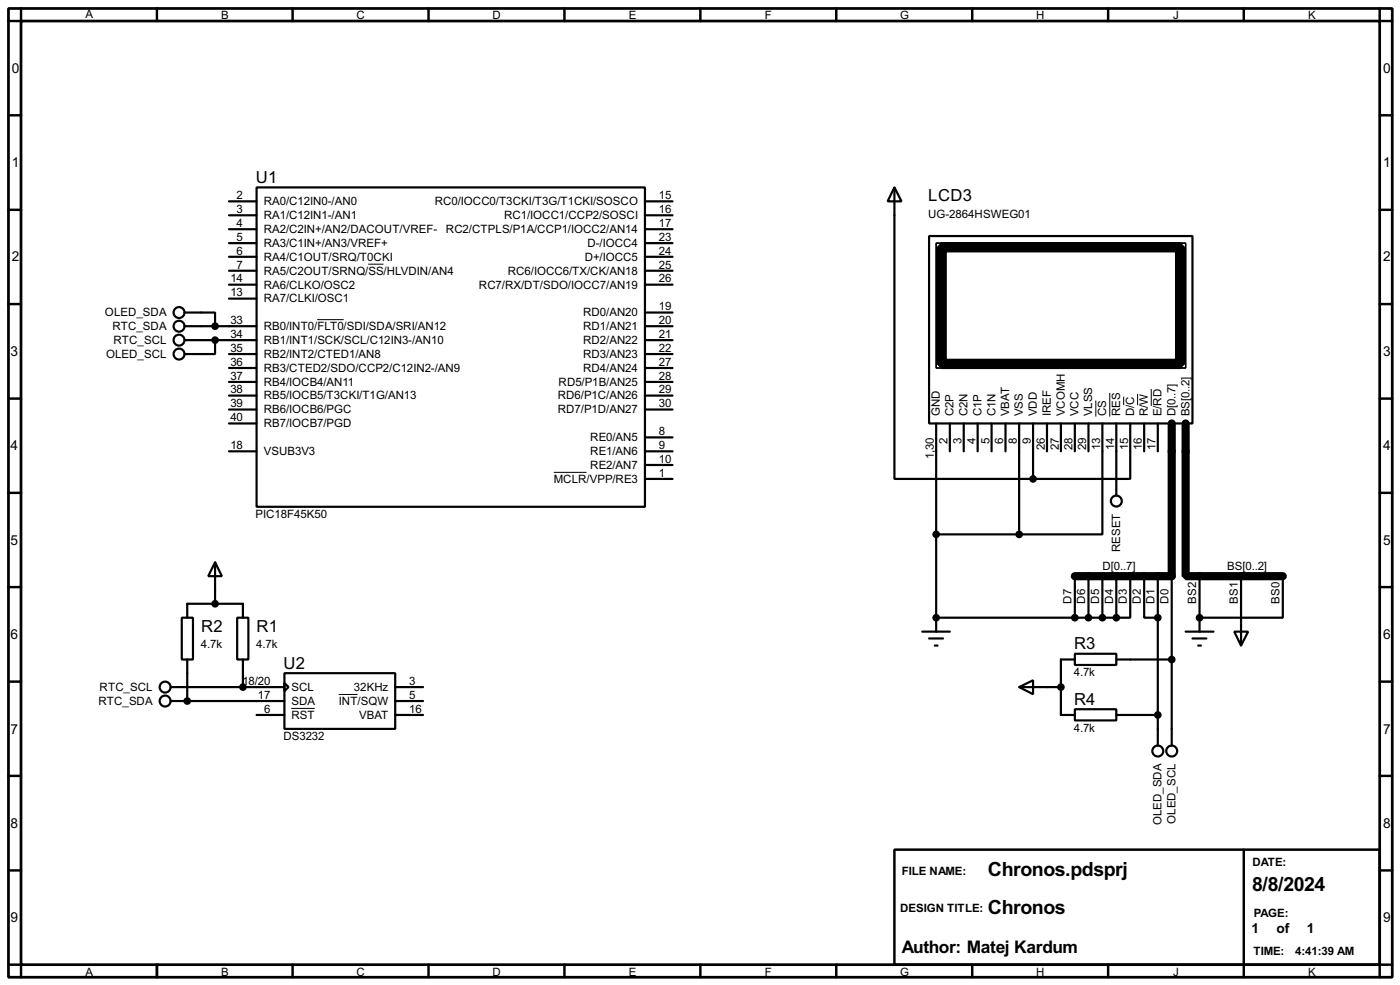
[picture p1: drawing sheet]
<svg xmlns="http://www.w3.org/2000/svg" width="256mm" height="180mm" viewBox="0 0 256 180" stroke-linecap="round" stroke-linejoin="round" font-family="sans-serif">
<path d="M1.6 1.6h253.5v177.3h-253.5zM3.9 3.9h248.9v172.7h-248.9z" fill="none" stroke="#000" stroke-width=".5"/>
<g fill="none" stroke="#000" stroke-width=".45">
<path d="M3.9 1.6v2.3h-2.3M28.8 1.6v2.3M53.6 1.6v2.3M78.5 1.6v2.3M103.4 1.6v2.3M128.3 1.6v2.3M153.2 1.6v2.3M178.1 1.6v2.3M203 1.6v2.3M227.9 1.6v2.3M252.8 1.6v2.3h2.3M1.6 21.1h2.3"/>
<path d="M1.6 38.4h2.3M252.8 21.1h2.3M252.8 38.4h2.3M1.6 55.7h2.3M252.8 55.7h2.3M1.6 73h2.3M252.8 73h2.3M1.6 90.2h2.3M252.8 90.2h2.3M1.6 107.5h2.3M252.8 107.5h2.3M1.6 124.8h2.3"/>
<path d="M252.8 124.8h2.3M1.6 142h2.3M1.6 159.3h2.3M163.9 155.5h88.9v21.1h-88.9zM227.9 155.5v23.4M252.8 142h2.3M252.8 159.3h2.3M1.6 176.6h2.3v2.3M28.8 176.6v2.3M53.6 176.6v2.3M78.5 176.6v2.3M103.4 176.6v2.3"/>
<path d="M128.3 176.6v2.3M153.2 176.6v2.3M178.1 176.6v2.3M203 176.6v2.3M255.1 176.6h-2.3v2.3"/>
</g>
<path d="M214.7 77.5v28h-17.8M217.2 77.5v28h17.8" fill="none" stroke="#000" stroke-width="1.5"/>
<g fill="none" stroke="#000" stroke-width=".4">
<path d="M42 36.9h5M42 39.4h5M47 34.3h71.2v58.5h-71.2zM118.2 36.9h5M118.2 39.4h5M163.9 34.3l1.3 2.6h-2.6zM163.9 34.3v53.4h25.4M33.8 57.2h5.6v2.5M33.8 59.7h13.2M42 47h5M42 44.5h5M42 49.6h5"/>
<path d="M42 52.1h5M42 42h5M42 54.7h5M118.2 59.7h5M118.2 47h5M118.2 44.5h5M118.2 49.6h5M118.2 52.1h5M118.2 42h5M118.2 57.2h5M170.2 43.2h48.3v34.3h-48.3zM33.8 62.3h13.2"/>
<path d="M39.4 62.3v2.5h-5.6M42 69.9h5M42 72.4h5M42 75h5M42 77.5h5M42 64.8h5M42 67.4h5M118.2 62.3h5M118.2 69.9h5M118.2 72.4h5M118.2 75h5M118.2 64.8h5"/>
<path d="M118.2 67.4h5M171.5 77.5v38.1M174 77.5v5.1M176.6 77.5v5.1M179.1 77.5v5.1M181.7 77.5v5.1M184.2 77.5v5.1M186.7 77.5v20.3M189.3 77.5v10.2M191.8 77.5v5.1M194.4 77.5v5.1M196.9 77.5v5.1"/>
<path d="M199.4 77.5v5.1M202 77.5v20.3h-15.3M204.5 77.5v13.2M207.1 77.5v10.2h-17.8M209.6 77.5v5.1M212.1 77.5v5.1M42 82.6h5M118.2 82.6h5M118.2 87.7h5M118.2 80.1h5M118.2 85.1h5M171.5 97.8h15.2"/>
<path d="M33.3 113.1h2.1v7.6h-2.1zM34.3 113.1v-2.6h10.2v2.6M39.4 102.9l1.3 2.6h-2.5zM39.4 102.9v7.6M43.5 113.1h2v7.6h-2zM169 115.6h5M170.2 116.9h2.6M171.3 118.2h.5M171.5 113.1h33M196.9 119.7h7.6v2h-7.6zM196.9 105.5v7.6M199.4 105.5v7.6"/>
<path d="M202 105.5v7.6M204.5 105.5v7.6M207.1 105.5v7.6h-2.6M209.6 105.5v7.6h2.5M212.1 105.5v31M214.7 105.5v31M217.2 115.6h5.1M218.5 116.9h2.5M219.5 118.2h.5M219.8 105.5v10.1M226.1 115.6h2.6l-1.3 2.6zM227.4 105.5v12.7"/>
<path d="M235 105.5v7.6h-15.2M31.3 125.8h20.8M31.3 128.3h20.8M34.3 120.7v7.6M44.5 120.7v5.1M47 130.9h5.1M52.1 123.2h20.3v10.2h-20.3zM52.1 125l.8 .8-.8 .7zM72.4 125.8h5.1M72.4 128.3h5.1M72.4 130.9h5.1M186.7 125.8l2.6-1.3v2.6z"/>
<path d="M186.7 125.8h7.7M196.9 129.8h7.6v2.1h-7.6zM196.9 120.7h-2.5v10.2h2.5M204.5 120.7h10.2M204.5 130.9h7.6"/>
<circle cx="32.8" cy="57.2" r="1"/>
<circle cx="32.8" cy="59.7" r="1"/>
<circle cx="32.8" cy="62.3" r="1"/>
<circle cx="32.8" cy="64.8" r="1"/>
<circle cx="204.5" cy="91.7" r="1"/>
<circle cx="30.2" cy="125.8" r="1"/>
<circle cx="30.2" cy="128.3" r="1"/>
<circle cx="212.1" cy="137.5" r="1"/>
<circle cx="214.6" cy="137.5" r="1"/>
</g>
<g fill="#000">
<circle cx="171.5" cy="113.1" r=".2"/>
<circle cx="219.8" cy="113.1" r=".2"/>
<circle cx="34.3" cy="128.3" r=".2"/>
</g>
<path d="M58.1 58.5h4.9M67.5 48.4h2.8M200.8 73.3v2.9M203.3 71.9v4.3M205.9 72.6v1.6M208.4 72.1v2.1M210.9 71.2v3.1M101.5 86.5h6M53.4 129.7h4.3M62.1 127.1h3.4" fill="none" stroke="#000" stroke-width=".18"/>
<path d="M171.5 44.5h45.7v22.9h-45.7z" fill="none" stroke="#000" stroke-width=".25"/>
<path d="M172.5 45.3h43.7v21.3h-43.7z" fill="none" stroke="#000" stroke-width="1.9"/>
<g fill="#000" stroke="#000" stroke-width=".4">
<circle cx="39.4" cy="59.7" r=".5"/>
<circle cx="39.4" cy="62.3" r=".5"/>
<circle cx="171.5" cy="97.8" r=".5"/>
<circle cx="186.7" cy="97.8" r=".5"/>
<circle cx="189.2" cy="87.7" r=".5"/>
<circle cx="39.4" cy="110.5" r=".5"/>
<circle cx="171.5" cy="113.1" r=".5"/>
<circle cx="196.9" cy="113.1" r=".5"/>
<circle cx="199.4" cy="113.1" r=".5"/>
<circle cx="201.9" cy="113.1" r=".5"/>
<circle cx="204.5" cy="113.1" r=".5"/>
<circle cx="212.1" cy="113.1" r=".5"/>
<circle cx="219.7" cy="113.1" r=".5"/>
<circle cx="34.3" cy="128.3" r=".5"/>
<circle cx="44.5" cy="125.8" r=".5"/>
<circle cx="194.3" cy="125.8" r=".5"/>
<circle cx="212.1" cy="130.9" r=".5"/>
<circle cx="214.6" cy="120.7" r=".5"/>
</g>
<g font-size="4">
<text x="181" y="160.3">Chronos.pdsprj</text>
<text x="181" y="167.4">Chronos</text>
<text x="229.4" y="163.1">8/8/2024</text>
</g>
<text font-size="3.6" x="165.2" y="174.4">Author: Matej Kardum</text>
<g font-size="3.4">
<text x="46.9" y="33.5">U1</text>
<text x="170.1" y="36.9">LCD3</text>
<text x="36.9" y="115.6">R2</text>
<text x="47" y="115.6">R1</text>
<text x="196.8" y="118.9">R3</text>
<text x="52" y="122.4">U2</text>
<text x="196.8" y="129">R4</text>
</g>
<g font-size="2.8">
<text x="2.2" y="13.4">0</text>
<text x="253.4" y="13.4">0</text>
<text x="2.2" y="30.6">1</text>
<text x="253.4" y="30.6">1</text>
<text x="2.2" y="47.9">2</text>
<text x="253.4" y="47.9">2</text>
<text x="1.9" y="65.2">3</text>
<text x="253.4" y="65.2">3</text>
<text x="1.9" y="82.4">4</text>
<text x="253.4" y="82.4">4</text>
<text x="1.9" y="99.7">5</text>
<text x="253.4" y="99.7">5</text>
<text x="1.9" y="117">6</text>
<text x="253.4" y="117">6</text>
<text x="1.9" y="134.3">7</text>
<text x="253.4" y="134.3">7</text>
<text x="1.9" y="151.5">8</text>
<text x="253.4" y="151.5">8</text>
<text x="1.9" y="168.8">9</text>
<text x="229.3" y="170.8">1</text>
<text x="233.9" y="170.8">of</text>
<text x="239.4" y="170.8">1</text>
<text x="253.4" y="168.8">9</text>
</g>
<g font-size="2.4">
<text x="15.6" y="3.2">A</text>
<text x="40.5" y="3.5">B</text>
<text x="65.3" y="3.5">C</text>
<text x="90.2" y="3.5">D</text>
<text x="115.2" y="3.5">E</text>
<text x="140.1" y="3.5">F</text>
<text x="164.9" y="3.5">G</text>
<text x="189.8" y="3.5">H</text>
<text x="214.9" y="3.5">J</text>
<text x="239.6" y="3.5">K</text>
<text x="43.4" y="36.5">2</text>
<text x="43.4" y="39">3</text>
<text x="43.4" y="41.6">4</text>
<text x="48.3" y="37.6">RA0/C12IN0-/AN0</text>
<text x="48.3" y="40.1">RA1/C12IN1-/AN1</text>
<text x="79.6" y="37.6">RC0/IOCC0/T3CKI/T3G/T1CKI/SOSCO</text>
<text x="92.3" y="40.1">RC1/IOCC1/CCP2/SOSCI</text>
<text x="120.7" y="36.5">15</text>
<text x="120.7" y="39">16</text>
<text x="120.7" y="41.6">17</text>
<text x="170" y="39.9">UG-2864HSWEG01</text>
<text x="43.4" y="46.6">6</text>
<text x="43.4" y="44.1">5</text>
<text x="48.3" y="47.7">RA4/C1OUT/SRQ/T0CKI</text>
<text x="48.3" y="45.2">RA3/C1IN+/AN3/VREF+</text>
<text x="48.3" y="42.7">RA2/C2IN+/AN2/DACOUT/VREF- RC2/CTPLS/P1A/CCP1/IOCC2/AN14</text>
<text x="107.1" y="47.7">D+/IOCC5</text>
<text x="107.6" y="45.2">D-/IOCC4</text>
<text x="120.7" y="44.1">23</text>
<text x="120.7" y="46.6">24</text>
<text x="42.2" y="51.7">14</text>
<text x="43.4" y="49.2">7</text>
<text x="48.3" y="52.8">RA6/CLKO/OSC2</text>
<text x="48.3" y="50.3">RA5/C2OUT/SRNQ/SS/HLVDIN/AN4</text>
<text x="87.7" y="52.8">RC7/RX/DT/SDO/IOCC7/AN19</text>
<text x="93" y="50.3">RC6/IOCC6/TX/CK/AN18</text>
<text x="120.7" y="49.2">25</text>
<text x="120.7" y="51.7">26</text>
<text x="19.2" y="57.9">OLED_SDA</text>
<text x="42.2" y="54.3">13</text>
<text x="42.2" y="59.3">33</text>
<text x="48.3" y="55.4">RA7/CLKI/OSC1</text>
<text x="106.8" y="57.9">RD0/AN20</text>
<text x="120.7" y="56.8">19</text>
<text x="120.7" y="59.3">20</text>
<text x="19.4" y="65.5">OLED_SCL</text>
<text x="20.6" y="60.4">RTC_SDA</text>
<text x="20.8" y="63">RTC_SCL</text>
<text x="42.2" y="61.9">34</text>
<text x="42.2" y="64.4">35</text>
<text x="48.3" y="60.4">RB0/INT0/FLT0/SDI/SDA/SRI/AN12</text>
<text x="48.3" y="63">RB1/INT1/SCK/SCL/C12IN3-/AN10</text>
<text x="48.3" y="65.5">RB2/INT2/CTED1/AN8</text>
<text x="106.8" y="65.5">RD3/AN23</text>
<text x="106.8" y="60.4">RD1/AN21</text>
<text x="106.8" y="63">RD2/AN22</text>
<text x="120.7" y="64.4">22</text>
<text x="120.7" y="61.9">21</text>
<text x="42.2" y="69.5">37</text>
<text x="42.2" y="72">38</text>
<text x="42.2" y="67">36</text>
<text x="48.3" y="70.6">RB4/IOCB4/AN11</text>
<text x="48.3" y="68.1">RB3/CTED2/SDO/CCP2/C12IN2-/AN9</text>
<text x="102.3" y="70.6">RD5/P1B/AN25</text>
<text x="106.8" y="68.1">RD4/AN24</text>
<text x="120.7" y="67">27</text>
<text x="120.7" y="69.5">28</text>
<text x="120.7" y="72">29</text>
<text x="42.2" y="74.6">39</text>
<text x="42.2" y="77.1">40</text>
<text x="48.3" y="73.1">RB5/IOCB5/T3CKI/T1G/AN13</text>
<text x="48.3" y="75.7">RB6/IOCB6/PGC</text>
<text x="102.2" y="73.1">RD6/P1C/AN26</text>
<text x="102.2" y="75.7">RD7/P1D/AN27</text>
<text x="120.7" y="74.6">30</text>
<text x="172.2" y="76.2" transform="rotate(-90 172.2 76.2)">GND</text>
<text x="174.7" y="76.2" transform="rotate(-90 174.7 76.2)">C2P</text>
<text x="177.3" y="76.2" transform="rotate(-90 177.3 76.2)">C2N</text>
<text x="179.8" y="76.2" transform="rotate(-90 179.8 76.2)">C1P</text>
<text x="182.4" y="76.2" transform="rotate(-90 182.4 76.2)">C1N</text>
<text x="184.9" y="76.2" transform="rotate(-90 184.9 76.2)">VBAT</text>
<text x="187.4" y="76.2" transform="rotate(-90 187.4 76.2)">VSS</text>
<text x="190" y="76.2" transform="rotate(-90 190 76.2)">VDD</text>
<text x="192.5" y="76.2" transform="rotate(-90 192.5 76.2)">IREF</text>
<text x="195.1" y="76.2" transform="rotate(-90 195.1 76.2)">VCOMH</text>
<text x="197.6" y="76.2" transform="rotate(-90 197.6 76.2)">VCC</text>
<text x="200.1" y="76.2" transform="rotate(-90 200.1 76.2)">VLSS</text>
<text x="202.7" y="76.2" transform="rotate(-90 202.7 76.2)">CS</text>
<text x="205.2" y="76.2" transform="rotate(-90 205.2 76.2)">RES</text>
<text x="207.8" y="76.2" transform="rotate(-90 207.8 76.2)">D/C</text>
<text x="210.3" y="76.2" transform="rotate(-90 210.3 76.2)">R/W</text>
<text x="212.8" y="76.2" transform="rotate(-90 212.8 76.2)">E/RD</text>
<text x="215.4" y="76.2" transform="rotate(-90 215.4 76.2)">D[0..7]</text>
<text x="217.9" y="76.2" transform="rotate(-90 217.9 76.2)">BS[0..2]</text>
<text x="42.2" y="82.2">18</text>
<text x="48.3" y="78.2">RB7/IOCB7/PGD</text>
<text x="48.3" y="83.3">VSUB3V3</text>
<text x="108.1" y="80.8">RE0/AN5</text>
<text x="108.1" y="83.3">RE1/AN6</text>
<text x="120.7" y="79.7">8</text>
<text x="120.7" y="82.2">9</text>
<text x="173.6" y="81.2" transform="rotate(-90 173.6 81.2)">2</text>
<text x="176.2" y="81.2" transform="rotate(-90 176.2 81.2)">3</text>
<text x="178.7" y="81.2" transform="rotate(-90 178.7 81.2)">4</text>
<text x="181.3" y="81.2" transform="rotate(-90 181.3 81.2)">5</text>
<text x="183.8" y="81.2" transform="rotate(-90 183.8 81.2)">6</text>
<text x="186.3" y="81.2" transform="rotate(-90 186.3 81.2)">8</text>
<text x="188.9" y="81.2" transform="rotate(-90 188.9 81.2)">9</text>
<text x="191.4" y="82.4" transform="rotate(-90 191.4 82.4)">26</text>
<text x="194" y="82.4" transform="rotate(-90 194 82.4)">27</text>
<text x="196.5" y="82.4" transform="rotate(-90 196.5 82.4)">28</text>
<text x="199" y="82.3" transform="rotate(-90 199 82.3)">29</text>
<text x="201.6" y="82.3" transform="rotate(-90 201.6 82.3)">13</text>
<text x="204.1" y="82.4" transform="rotate(-90 204.1 82.4)">14</text>
<text x="206.7" y="82.4" transform="rotate(-90 206.7 82.4)">15</text>
<text x="209.2" y="82.4" transform="rotate(-90 209.2 82.4)">16</text>
<text x="211.7" y="82.3" transform="rotate(-90 211.7 82.3)">17</text>
<text x="101.5" y="88.4">MCLR/VPP/RE3</text>
<text x="108.1" y="85.8">RE2/AN7</text>
<text x="120.7" y="87.3">1</text>
<text x="120.7" y="84.7">10</text>
<text x="171.1" y="84.1" transform="rotate(-90 171.1 84.1)">1,30</text>
<text x="46.8" y="94.9">PIC18F45K50</text>
<text x="205.2" y="101.1" transform="rotate(-90 205.2 101.1)">RESET</text>
<text x="202" y="104.3">D[0..7]</text>
<text x="224.8" y="104.3">BS[0..2]</text>
<text x="196.3" y="110.5" transform="rotate(-90 196.3 110.5)">D7</text>
<text x="198.8" y="110.5" transform="rotate(-90 198.8 110.5)">D6</text>
<text x="201.4" y="110.5" transform="rotate(-90 201.4 110.5)">D5</text>
<text x="203.9" y="110.5" transform="rotate(-90 203.9 110.5)">D4</text>
<text x="206.5" y="110.5" transform="rotate(-90 206.5 110.5)">D3</text>
<text x="209" y="110.5" transform="rotate(-90 209 110.5)">D2</text>
<text x="211.5" y="110.5" transform="rotate(-90 211.5 110.5)">D1</text>
<text x="214.1" y="110.5" transform="rotate(-90 214.1 110.5)">D0</text>
<text x="219.2" y="110.5" transform="rotate(-90 219.2 110.5)">BS2</text>
<text x="226.8" y="110.5" transform="rotate(-90 226.8 110.5)">BS1</text>
<text x="234.4" y="110.5" transform="rotate(-90 234.4 110.5)">BS0</text>
<text x="36.8" y="118.6">4.7k</text>
<text x="47" y="118.6">4.7k</text>
<text x="44.4" y="125.4">18/20</text>
<text x="75" y="125.4">3</text>
<text x="196.7" y="123.8">4.7k</text>
<text x="18" y="129">RTC_SDA</text>
<text x="18.2" y="126.5">RTC_SCL</text>
<text x="47.3" y="127.9">17</text>
<text x="48.4" y="130.5">6</text>
<text x="53.4" y="129">SDA</text>
<text x="53.4" y="131.6">RST</text>
<text x="53.4" y="126.5">SCL</text>
<text x="62.1" y="129">INT/SQW</text>
<text x="64.9" y="126.5">32KHz</text>
<text x="65.8" y="131.6">VBAT</text>
<text x="75" y="127.9">5</text>
<text x="75" y="130.5">16</text>
<text x="51.9" y="135.5">DS3232</text>
<text x="196.7" y="134">4.7k</text>
<text x="212.8" y="151" transform="rotate(-90 212.8 151)">OLED_SDA</text>
<text x="215.4" y="150.8" transform="rotate(-90 215.4 150.8)">OLED_SCL</text>
<text x="165.2" y="160.2">FILE NAME:</text>
<text x="229.4" y="158.4">DATE:</text>
<text x="164.9" y="166.9">DESIGN TITLE:</text>
<text x="229.7" y="167.8">PAGE:</text>
<text x="15.6" y="178.6">A</text>
<text x="40.5" y="178.6">B</text>
<text x="65.3" y="178.6">C</text>
<text x="90.2" y="178.6">D</text>
<text x="115.2" y="178.6">E</text>
<text x="140.1" y="178.6">F</text>
<text x="164.9" y="178.6">G</text>
<text x="189.8" y="178.6">H</text>
<text x="214.9" y="178.6">J</text>
<text x="229.6" y="174.7">TIME:</text>
<text x="237.3" y="174.7">4:41:39 AM</text>
<text x="239.6" y="178.6">K</text>
</g>
</svg>
